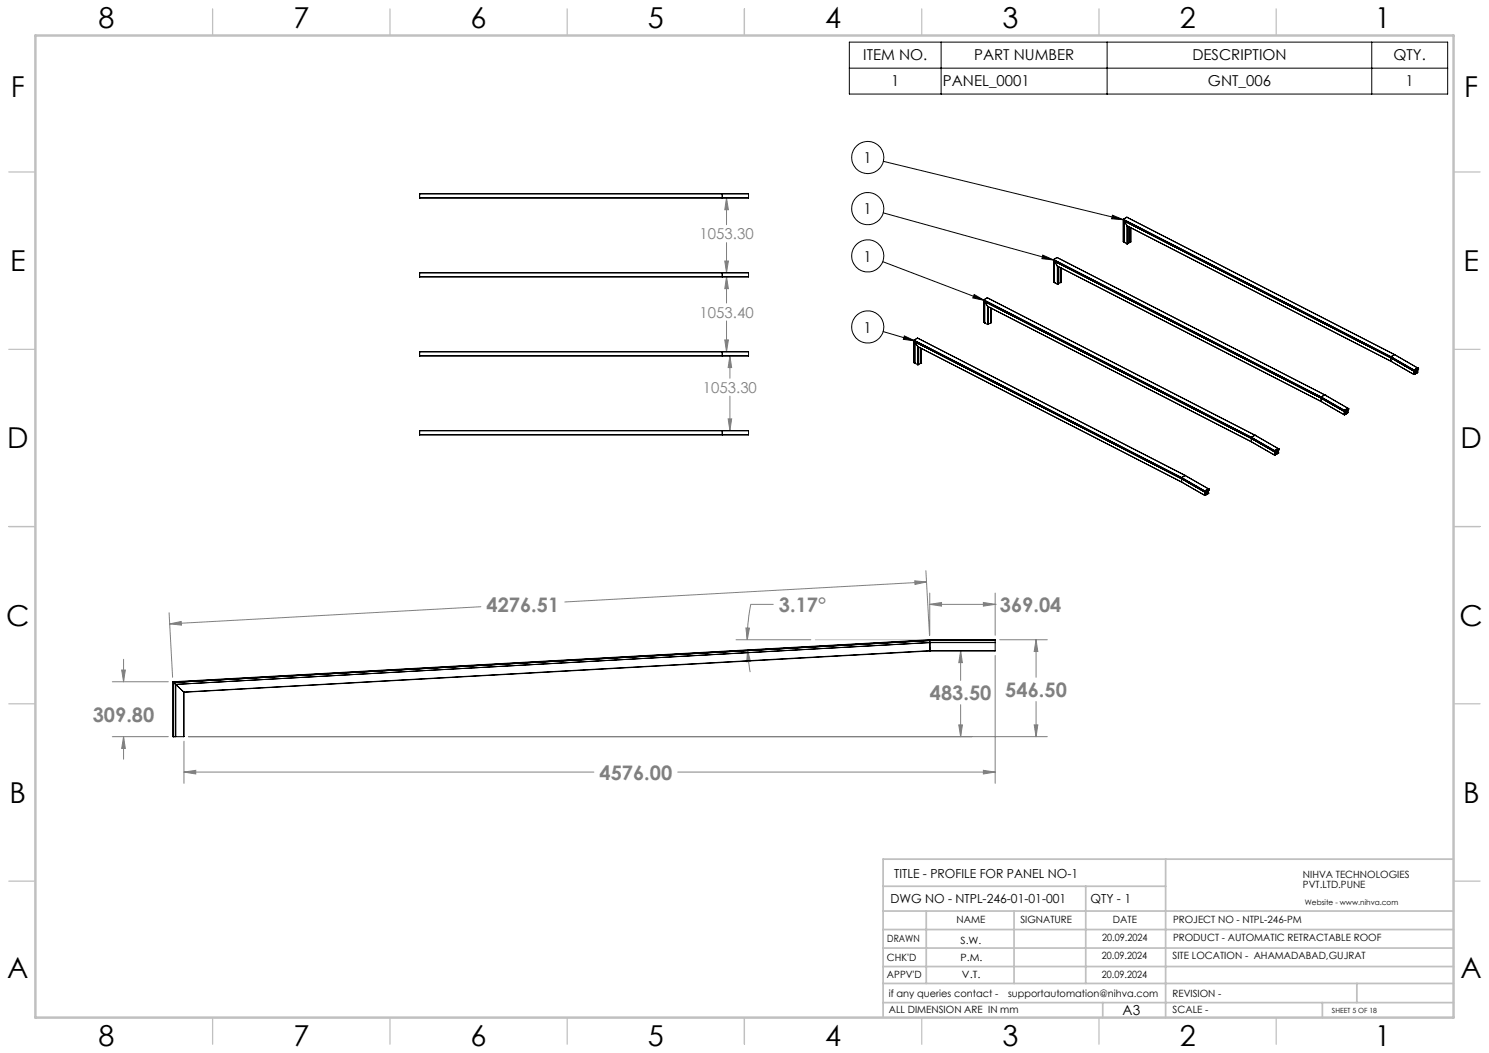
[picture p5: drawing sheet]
<svg xmlns="http://www.w3.org/2000/svg" width="420mm" height="297mm" viewBox="0 0 420 297" stroke-linecap="round" stroke-linejoin="round" font-family="sans-serif">
<g fill="none" stroke="#000" stroke-width=".28">
<path d="M239.6 11.9h168.7v14.6h-168.7zM239.6 19.2h168.7M265.5 11.9v14.6M312.3 11.9v14.6M386.9 11.9v14.6M249.2 45.5l67.7 16.5M249 73.8l28.7 10.9M249.1 60l48.1 13.3M294.1 72l3.1 1.3-3.3-.3zM313.8 60.7l3.1 1.3-3.4-.3zM249.1 93.5l9 2.7M255.1 94.8l3 1.4-3.3-.5z"/>
<path d="M274.8 83.1l2.9 1.6-3.3-.7z"/>
<circle cx="244.8" cy="44.4" r="4.5"/>
<circle cx="244.8" cy="58.8" r="4.5"/>
<circle cx="244.8" cy="72.2" r="4.5"/>
<circle cx="244.8" cy="92.2" r="4.5"/>
</g>
<g fill="none" stroke="#808080" stroke-width=".28">
<path d="M204.9 55.8l.6 3.4h-1.1zM204.9 55.8v7.6M204.4 73.6h1.1l-.6 3.3zM204.9 78.1l.6 3.3h-1.1zM204.9 68.4v8.5M204.9 78.1v7.4M204.4 95.9h1.1l-.6 3.3zM204.9 90.5v8.7M205.4 118.1h1l-.5 3.4zM205.9 100.4l.5 3.3h-1zM205.9 100.4v6.3M205.9 111.7v9.8"/>
<path d="M47.7 172.8l1 18.2M47.9 176l3.2-.7 .1 1zM135.6 171.1l-87.7 4.9M210.4 177.1l1 .1-.6 3.2zM218.1 170.5h-6.3l-.8 5.5-.2 4.4M258 163.8l3.3 .3-3.2 .7zM261.2 161l1 18.2M261.3 164.1l-102 5.7M262.3 170.5l3.3-.6v1.1zM262.3 170.5h18.4M262.3 167.3v11.9M277.4 169.9l3.3 .6-3.3 .5z"/>
<path d="M280.7 167.3v11.9M280.7 170.5h.1M31.7 192.3h15.8M34.3 189h1l-.4 3.3zM34.9 185.9v6.4M207.6 180.4h21.1M210.9 183.3l.8 3.2-1.1 .2zM210.9 183.3l.7 6.3M271 183.6l.5 3.3h-1.1zM271 183.6v8.3M271 198.8v9M280.7 184.9v36"/>
<path d="M282 180.4h13.4M292.2 180.4l.5 3.4h-1zM292.2 180.4v10.6M292.2 197.9v9.9M31.7 207.8h15.8M34.9 207.8l.4 3.3h-1zM34.9 207.8v6.3M51.9 217.8l3.3-.5v1zM51.9 209.1v11.8M51.9 217.8h115.6M53.2 207.8h242.2M191.2 217.8h89.5"/>
<path d="M270.4 204.5h1.1l-.5 3.3zM277.4 217.3l3.3 .5-3.3 .5zM291.7 204.5h1l-.5 3.3z"/>
</g>
<path d="M230 180.4h32.3" fill="none" stroke="#c0c0c0" stroke-width=".28"/>
<g fill="none" stroke="#c0c0c0" stroke-width=".35">
<path d="M60 2.5v7.5M110 2.5v7.5M160 2.5v7.5M210 2.5v7.5M260 2.5v7.5M310 2.5v7.5M360 2.5v7.5M2.5 48.5h7.5M410 48.5h7.5M2.5 98.5h7.5M410 98.5h7.5M2.5 148.5h7.5"/>
<path d="M410 148.5h7.5M2.5 198.5h7.5M410 198.5h7.5M2.5 248.5h7.5M410 248.5h7.5M60 287v7.5M110 287v7.5M160 287v7.5M210 287v7.5M260 287v7.5M310 287v7.5M360 287v7.5"/>
</g>
<g fill="none" stroke="#c0c0c0" stroke-width=".5">
<path d="M249.1 257h160.9M249.1 250h79.7M261.3 257v20.4M286 257v20.4M306.2 250v27.4M328.8 242.3v44.7M410 242.3h-160.9v44.7M249.1 272.6h160.9M249.1 267.4h160.9M249.1 262.2h160.9M249.1 277.4h160.9M382.7 277.4v5.4"/>
<path d="M249.1 282.8h160.9M311 282.8v4.2M373 282.8v4.2"/>
</g>
<path d="M10 10h400v277h-400z" fill="none" stroke="#c0c0c0" stroke-width=".7"/>
<path d="M255.1 94.8l3 1.4-3.3-.5zM274.8 83.1l2.9 1.6-3.3-.7zM313.8 60.7l3.1 1.3-3.4-.3zM294.1 72l3.1 1.3-3.3-.3z" fill="#000"/>
<g fill="#808080">
<path d="M210.4 177.1l1 .1-.6 3.2zM210.9 183.3l.8 3.2-1.1 .2z"/>
<path d="M34.9 207.8l.4 3.3h-1zM34.3 189h1l-.4 3.3zM51.9 217.8l3.3-.5v1zM277.4 217.3l3.3 .5-3.3 .5zM277.4 169.9l3.3 .6-3.3 .5zM262.3 170.5l3.3-.6v1.1zM258 163.8l3.3 .3-3.2 .7zM47.9 176l3.2-.7 .1 1zM291.7 204.5h1l-.5 3.3zM292.2 180.4l.5 3.4h-1zM271 183.6l.5 3.3h-1.1zM270.4 204.5h1.1l-.5 3.3z"/>
<path d="M204.9 55.8l.6 3.4h-1.1zM204.4 73.6h1.1l-.6 3.3zM204.9 78.1l.6 3.3h-1.1zM204.4 95.9h1.1l-.6 3.3zM205.9 100.4l.5 3.3h-1zM205.4 118.1h1l-.5 3.4z"/>
</g>
<g fill="none" stroke="#000" stroke-width=".28">
<path d="M118.4 54.7h.1M118.4 55.8h.1M118.4 54.7v1.1M118.4 55.8h92.7M203.7 54.6v.1M203.7 55.8h.1M203.7 54.7v1.1M211.1 54.6v.1M211.1 55.8h-92.7M211.1 54.7v1.1M211.1 54.6l-92.7 .1M118.4 78.1h.1"/>
<path d="M118.4 77h92.7M118.4 78.1h92.7M118.4 77v1.1M118.4 76.9l92.7 .1M118.4 76.9v.1M203.7 77h.1M203.7 77v1.1M211.1 77v1.1h-92.7M297.2 73.2v.1M297.2 79.5v.1M297.2 73.2v6.4M297.2 73.2l75.5 38.8"/>
<path d="M297.2 73.3l75.4 38.7M297.2 73.3h.1M297.2 79.6h.1M297.2 73.3v6.3M297.4 73.7h.1M297.4 79.7h.1M297.4 73.7l75.3 38.6M297.4 73.4v6.3M297.4 73.7l.8 1.3M297.4 79.7l.8 .5M297.4 79.4l-.1 .1M297.6 73.6v.1"/>
<path d="M297.7 73.6l-.2 .1M298.2 72.6h.1M298.2 72.6l75.5 38.8M298.2 72.6l-1 .6M298.2 75l.1 .1M298.2 75l74.5 38.3M298.2 75v5.2M298.3 75.1v5.1M298.4 75.1l-.1 5.1M298.4 75.1v4.9M298.5 75.2v4.9M299.1 79.6v.1"/>
<path d="M299.1 79.7h.1M299.1 75.5v4.2M299.1 79.7l-.6 .4M299.2 75.6v4.1M299.3 79.6h.1M299.3 75.6v4M299.3 79.6l-.1 .1M316.8 68.2h.1M316.8 61.9l.1 6.3M316.9 61.8v.1M316.9 61.8l75.5 38.8M316.9 61.9l75.4 38.7"/>
<path d="M316.9 61.9v.1M316.9 68.2h.1M316.9 62h.1M316.9 62l75.4 38.7M316.9 62v6.2M317.1 62.3h.1M317.1 68.4h.1M317.1 62.1v6.3M317.1 62.3l.8 1.4M317.1 68.4l.8 .4M317.1 68.1l-.2 .1M317.1 62.3l75.3 38.6"/>
<path d="M317.3 62.2v.1M317.4 62.2l-.2 .1M317.9 61.3h.1M317.9 61.3l75.4 38.7M317.9 61.3l-1 .5M317.9 63.7h.1M317.9 68.8h.1M317.9 63.7l74.5 38.2M317.9 63.7v5.1M318 63.7v5.1M318.1 68.6v.1M318.1 63.8l-.1 5"/>
<path d="M318.1 68.7h.1M318.1 63.8v4.9M318.2 63.8v4.9M318.8 68.3h.1M318.8 68.3v.1M318.8 64.1v4.3M318.8 68.4l-.6 .3M318.8 64.2v4.1M318.9 64.2v4.1M318.9 68.3h.1M319 68.2l-.1 .1M319 64.2l-.1 4.1"/>
<path d="M118.4 99.2h.1M118.4 99.2v1.2M203.7 99.2h.1M203.7 99.2v1.2M211.1 99.2h.1M211.1 99.2v1.2M211.1 99.2h-92.7M257.8 96h.1M257.8 96l75.5 38.8M257.8 96v6.3M257.8 96l75.5 38.7M257.8 96.1h.1"/>
<path d="M257.9 96.1v6.2M258.1 96.4h.1M258.1 96.4l75.2 38.6M258.1 96.2v6.2M258.1 96.4l.8 1.4M258.2 96.3v.1M258.3 96.3l-.2 .1M258.8 95.4l75.5 38.7M258.8 95.4h.1M258.8 95.4l-1 .6M258.9 97.8h.1M258.9 97.8l74.4 38.2"/>
<path d="M258.9 97.8v5.1M259 97.9v5M259 97.9v4.9M259.2 97.9v4.9M259.7 98.2v4.2M259.8 98.2v4.2M259.9 98.3v4.1M259.9 98.3v4M277.5 84.6v.1M277.5 90.9h.1M277.5 84.6v6.3M277.5 84.6l75.5 38.7"/>
<path d="M277.5 84.7l75.5 38.7M277.5 84.7h.1M277.5 84.7v6.2M277.7 85.1h.1M277.7 91.1h.1M277.7 85.1l75.3 38.5M277.7 84.8v6.3M277.7 85.1l.9 1.3M277.7 91.1l.9 .4M277.7 90.8l-.1 .1M277.9 84.9v.1M278 84.9l-.2 .2"/>
<path d="M278.5 84h.1M278.5 84l75.5 38.8M278.5 84l-1 .6M278.6 86.4h.1M278.6 91.5h.1M278.6 86.4l74.4 38.2M278.6 86.4v5.1M278.6 86.5v5M278.7 91.5h.1M278.7 86.5v5M278.7 91.5h-.1M278.7 91.4h.1"/>
<path d="M278.7 86.5v4.9M278.8 86.6v4.8M279.4 91h.1M279.4 91.1h.1M279.4 86.9v4.2M279.4 91.1l-.6 .3M279.4 86.9v4.1M279.5 86.9v4.1M279.6 90.9v.1M279.6 87v4M279.6 91h-.1M298.2 80.2h.1"/>
<path d="M298.4 80h.1M298.4 80l.1 .1M118.4 100.4h.1M118.4 100.4h92.7M203.7 100.4h.1M211.1 100.4h-92.7M257.8 102.3h.1M257.9 102.3h.1M258.1 102.4h.1M258.1 102.4l.8 .5M258.1 102.2l-.2 .1M258.9 102.9h.1"/>
<path d="M259 102.8v.1M259 102.9h-.1M259 102.7v.1M259 102.8h.2M259.7 102.3l.1 .1M259.7 102.4h.1M259.7 102.4l-.5 .4M259.8 102.4h.1M259.9 102.3h.1M259.9 102.3v.1M372.6 112h.1M372.6 112.3h.1"/>
<path d="M372.6 112l6.6 3.8M372.6 112.3l6.6 3.8M372.6 112.3l.1 .9M372.7 112h-.1M372.7 112.3h.1M372.7 113.2v.1M372.7 112.3l6.5 3.7M372.7 113.2l6.5 3.8M372.7 112l6.5 3.7M372.9 112.2l-.2 .1M373.7 111.4h.1M373.7 111.4l6.5 3.7"/>
<path d="M373.7 111.4l-1 .6M379.2 117h.1M379.2 116.1h.1M379.2 116v.1M379.2 115.8h.1M379.2 116v1M379.2 115.7v.1M379.2 116.9h.1M379.2 116.5l.4 .2M379.2 116.8v.1M379.2 116.7h.1M379.3 116.9l-.1 .1"/>
<path d="M379.3 116.8l.1 .1M379.3 115.7l.2 .2M379.3 115.7l.3 .1M379.3 116.8h.1M379.3 116.7l-.1 .2M379.4 116.8h.1M379.4 116.8l-.1 .1M379.4 116.1h.1M379.4 116h.1M379.4 116v.1M379.4 116l-.2 .1M379.4 115.6h.1"/>
<path d="M379.4 116.7h.1M379.4 116.7l-.2-.1 .3 .1M379.4 115.6l-.2 .2M379.4 116.7h-.1M379.4 116.7v.1M379.6 115.8h.1M379.5 115.6h.1M379.5 116.7h.1M379.5 115.9h.1M379.5 115.9l-.1 .1M379.5 115.9l-.3 .2M379.5 115.6h-.1"/>
<path d="M379.5 116.7l-.1 .1M379.6 115.6v.2M379.6 115.9v.8M379.6 116.7h.1M379.6 115.6h.1M379.6 115.6v1.1M379.8 116.6h.1M379.8 115.4v.1M379.8 116.6l-.2 .1M379.8 115.4l-.2 .2M379.8 116.6l-.2-.1 .2 .1M379.8 115.4h.1"/>
<path d="M379.8 115.7h.1M379.8 116.4l.1 .1M379.8 115.7l.1 .1M379.8 115.4v1.2M379.8 116.5h.1M379.8 116.3l.1 .1M379.8 116.2l.2 .1M379.9 116.5l-.1 .1M379.9 115.4l.3 .1M379.9 115.7h.1M379.9 116.5h.1M379.9 116.4h.1"/>
<path d="M379.9 115.3l.3 .2M379.9 116.4v.1M380 115.3h.1M380 115.6v.1M380 115.8h.1M380 116.4l.1 .1M380 115.3l-.2 .1M380 115.7l-.1 .1M380 115.3l.2 .2M380 116.4h.1M380 116.3l.1 .1M380 116.3l-.1 .1"/>
<path d="M380.1 116.4v.1M380.1 116.4l-.7 .5M380.1 116.3l-.3-.1 .4 .2M380.1 116.4h.1M380.1 116.3l.1 .1M380.2 115.2h.1M380.2 115.5h.1M380.2 116.4h.1M380.2 115.2l-.2 .1M380.2 115.5l-.4 .2M380.2 115.5l-.2 .1M380.2 116.4h-.1"/>
<path d="M380.2 115.1v.1M380.2 115.1l-1 .6M380.2 115.5v.9M380.2 115.5l-.1 1M392.3 100.6h.1M392.3 100.7h.1M392.3 100.9h.1M392.3 101.9h.1M392.3 100.7l6.6 3.8M392.3 101.9l6.6 3.8M392.3 100.6l6.5 3.9M392.3 100.6v.1"/>
<path d="M392.3 100.9v1M392.3 100.9l6.6 3.8M392.4 100.6h-.1M392.4 100.9l6.5 3.8-.1 .9M392.4 100.6l6.5 3.7M392.5 100.8l-.1 .1M393.3 100h.1M393.3 100l6.6 3.8M393.3 100l-.9 .6M398.8 105.6l.1 .1M398.8 104.7h.1M398.9 104.3l-.1 .1"/>
<path d="M398.9 104.7h.1M398.9 104.4h.1M398.9 104.4v.1M398.9 105.5h.1M398.9 105.2l.3 .2M398.9 105.3l.1 .1M398.9 104.7v.1M398.9 105.5v.1M399 105.5l-.1 .2M399 105.5h.1M399 104.3l.2 .2M399 105.4l-.1 .1"/>
<path d="M399 105.4l.1 .1M399.1 105.5h.1M399.1 105.5h-.1M399.1 104.3h.1M399.1 104.3l-.2 .1M399.1 104.7v.1M399.1 104.6h.1M399.1 104.6v.1M399.1 104.6l-.2 .1M399.1 105.3h.1M399.1 105.4h.1M399.1 104.7h.1"/>
<path d="M399.1 105.3l-.2-.1 .3 .2M399.1 105.3l-.1 .1M399.1 105.3v.1M399.2 104.5h.1M399.2 104.2h.1M399.2 105.4h.1M399.2 104.6h.1M399.2 104.6l-.1 .1M399.2 104.5l-.3 .2M399.2 104.2v.3M399.2 104.6v.8M399.2 104.2l-.1 .1"/>
<path d="M399.2 105.4h-.1M399.2 105.3l.1 .1M399.2 104.2v1.1M399.2 105.1l.3 .1M399.5 105.2h.1M399.5 104.1h.1M399.5 105.2l-.2 .2M399.5 104.1l-.2 .1M399.5 104.3h.1M399.5 104.1v1.1M399.5 105.1l.1 .1M399.5 104.9l.3 .2"/>
<path d="M399.5 104.8l.2 .2M399.5 104.4l.1 .1M399.6 105.2h.1M399.6 105.2h-.1M399.6 104.4v.1M399.6 104.3h.1M399.6 104.3v.1M399.6 104.3l-.1 .1M399.7 104l-.2 .1M399.7 104.3h.1M399.7 104.4h.1M399.7 104l.2 .1"/>
<path d="M399.7 105.1h.1M399.7 104.3v.1M399.7 104.4l-.1 .1M399.7 105h.1M399.7 105l-.1 .1M399.8 105.1h.1M399.8 105.1l-.7 .4M399.8 105l-.3-.2 .4 .2M399.8 105h.1M399.8 103.9h.1M399.8 104.1h.1M399.8 103.9l-.1 .1"/>
<path d="M399.8 104.1l-.3 .2M399.8 104.2l-.1 .1M399.8 104.2h.1M399.9 103.8h.1M399.9 103.9h.1M399.9 104.1h.1M399.9 103.8l-1 .5M399.9 104.1v.9M399.9 104.1l-.3-.1 .3 .1M399.9 105l-.1 .1M399.9 103.8v.1M118.4 122.6v.1"/>
<path d="M118.4 121.5v1.1M118.4 121.5h92.7M118.4 122.6h92.7M118.4 121.5h.1M203.7 121.5h.1M203.7 122.6v.1M203.7 121.5v1.1M211.1 122.6v.1M211.1 121.5v1.1M333.3 134.8h.1M333.3 135h.1M333.3 134.8l6.5 3.7"/>
<path d="M333.3 135l6.5 3.8M333.3 135v1M333.3 134.7v.1M333.3 136h.1M333.3 136l6.5 3.7M333.3 134.7l6.5 3.8M333.5 134.9l-.2 .1M334.3 134.1h.1M334.3 134.1l6.6 3.8M334.3 134.1l-1 .6M339.8 139.7h.1M339.8 138.8h.1"/>
<path d="M339.8 138.5h.1M339.8 138.8v.9M339.8 139.4h.2M339.9 139.6v.1M339.9 139.7h-.1M339.9 138.4l.3 .2M339.9 138.8h.1M340 139.4l-.1 .2M340 139.6h.1M340 139.6l-.1 .1M340 138.7h.1M340 138.7l-.2 .1"/>
<path d="M340 139.4l.1 .1M340 138.8h.1M340 139.4l-.2-.1 .4 .2M340 139.4h.1M340 138.7v.1M340.1 139.5h.1M340.1 138.7h.1M340.1 138.7l-.1 .1M340.2 138.6h.1M340.2 138.3h.1M340.2 138.3l-.4 .2M340.2 139.4v.1"/>
<path d="M340.2 138.6l-.4 .2M340.2 138.3v.3M340.2 138.6v.8M340.2 139.5h-.1M340.2 138.6l-.1 .1M340.2 139.4h.1M340.2 138.3v1.1M340.2 139.2l.2 .1M340.4 138.2h.1M340.4 138.2l-.2 .1M340.4 139.3l-.2 .1M340.5 138.4h.1"/>
<path d="M340.5 138.5h.1M340.5 139.3h.1M340.5 139.1l.1 .1M340.5 138.9l.3 .2M340.5 138.2l-.1 1.1M340.5 139.2h.1M340.5 139.1h.1M340.5 138.9l.2 .2M340.6 138.5h.1M340.6 139.2h.1M340.6 139.1h.1M340.6 138.1l.3 .1"/>
<path d="M340.6 139.1v.1M340.6 139.2l-.1 .1M340.6 138h.1M340.6 138l-.1 .2M340.6 138.4h.1M340.6 139.3l-.6 .3M340.6 138.4v.1M340.6 138l.2 .2M340.6 139.1l.1 .1M340.7 139.1h.1M340.7 139.1h-.1M340.7 139.2h.1"/>
<path d="M340.7 139.2l-.1 .1M340.8 137.9v.1M340.8 137.9h.1M340.8 138.2h.1M340.8 139.1h.1M340.8 138.3h.1M340.8 137.9l-.2 .1M340.8 138.2l-.3 .2M340.8 138.3v.8M340.8 138.3l-.3 .2M340.9 137.9l-1.1 .6M340.9 137.9h.1"/>
<path d="M340.9 138.2h.1M340.9 138.2l-.2 1M340.9 137.9l-.1 .1M353 123.4h.1M353 123.6v.1M353 123.4l6.5 3.8M353 123.6l6.5 3.8M353 123.4l6.5 3.7M353 123.7l6.5 3.7M353 123.7v.9M353 123.6h.1M353 123.3v.1"/>
<path d="M353 124.6h.1M353 124.6l6.5 3.8M353 123.3l6.5 3.8M353.2 123.5l-.2 .1M354 122.8l6.5 3.7M354 122.8l-1 .5M359.5 128.3v.1M359.5 127.4h.1M359.5 127.2h.1M359.5 127.4v.9M359.5 127.1h.1M359.5 127.5h.1"/>
<path d="M359.5 128.3h.1M359.5 127.9l.3 .2M359.5 127.9l.4 .2M359.5 128.2l.1 .1M359.5 128l.2 .1M359.6 128.3h.1M359.6 128.3h-.1M359.6 127.4l.1 .1M359.6 128.2l.1 .1M359.6 127.1l.2 .1M359.6 127.1l.3 .1M359.6 128.2h.1"/>
<path d="M359.7 128.1l-.1 .2M359.7 128.2v.1M359.7 128.2l-.2 .2M359.7 127.5h.1M359.7 127.3h.1M359.7 127.3l-.2 .2M359.7 127h.1M359.7 128.1h.1M359.7 128.2h.1M359.7 127l-.2 .1M359.7 127.3v.2M359.7 128.1v.1"/>
<path d="M359.8 127.3h.1M359.8 127.3h-.1M359.8 127.2l-.3 .2M359.8 128.1v.1M359.9 127.2h.1M359.9 127h.1M359.9 127v.2M359.9 127.3v.8M359.9 127h-.2M359.9 128.1h-.1M359.9 128.1h.1M359.9 126.9h.1"/>
<path d="M359.9 126.9v1.2M360.1 126.8h.1M360.1 127.9l-.2 .2M360.1 127.9h.1M360.1 126.8l-.2 .1M360.1 127.9l-.2-.1 .2 .1M360.2 126.8h.1M360.2 127.1h.1M360.2 127.9h.1M360.2 127.8h.1M360.2 127.1l.1 .1M360.2 126.8l-.1 1.1"/>
<path d="M360.2 127.8v.1M360.2 127.7l.1 .1M360.2 127.7h.1M360.2 127.6l.2 .1M360.2 126.7l.3 .2M360.3 127h.1M360.3 127.8l-.1 .1M360.3 127.7v.1M360.3 127.8h.1M360.3 127l-.1 .1M360.3 126.7l.2 .2M360.3 126.7l.2 .1"/>
<path d="M360.3 126.7h.1M360.3 127.1h.1M360.3 126.7l-.1 .1M360.3 127v.2M360.4 127.7h.1M360.4 127.7h-.1M360.4 127.8h.1M360.4 127.8l-.7 .5M360.4 127.7l-.2-.2 .3 .2M360.4 127.7v.1M360.5 126.6h.1M360.5 126.5v.1"/>
<path d="M360.5 126.9h.1M360.5 126.8h.1M360.5 127.7h.1M360.5 126.5l-1 .6M360.5 126.6l-.2 .1M360.5 126.9l-.3 .2M360.5 126.8v.9M360.5 127.7l-.1 .1M360.5 126.9l-.2 .1M360.5 126.8l-.1 1M48.8 192.3l.1 .1M48.8 192.3l.1 15.5"/>
<path d="M48.9 192.4v.1M48.9 192.4v15.4M48.9 192.5h.1M48.9 192.5v15.3M49 192.5h.1M49 192.5l.5 .5M49.5 193h.1M49.5 193v14.8l.1-14.8M49.6 193l2.2 2.2M51.8 195.2l.1 .1M51.8 195.2v12.6M51.9 195.3l-.1 12.5"/>
<path d="M262.3 180.6v.1M262.3 180.4v.1M262.3 180.4l18.4 .1M262.3 180.7h.1M262.3 180.6h18.4M262.3 180.7h18.4M262.3 180.5h18.4M262.3 180.5v.2M262.3 180.7v.5M262.3 180.6l-213.4 11.9M262.3 180.5l-213.4 11.9M262.3 180.4l-213.5 11.9"/>
<path d="M262.3 180.7l-213.3 11.8M262.3 181.2v.1M262.3 181.2h18.4M262.3 181.3v2.2M262.3 181.3l-212.7 11.7M262.3 181.2l-212.8 11.8M262.3 183.5l.1 .1M262.3 183.5h18.4M262.3 183.5l-210.5 11.7M262.4 183.6l-210.5 11.7M280.7 181.2v.1M280.7 183.5l-18.3 .1"/>
<path d="M280.7 180.7h.1M280.7 180.5v3M48.9 207.8h2.9M48.9 207.8h.1M49 207.8h.1"/>
</g>
<g font-size="8.1">
<text x="27.8" y="8">8</text>
<text x="82.8" y="8">7</text>
<text x="132.8" y="8">6</text>
<text x="182.8" y="8">5</text>
<text x="232.8" y="8">4</text>
<text x="282.8" y="8">3</text>
<text x="332.8" y="8">2</text>
<text x="387.8" y="8">1</text>
<text x="3" y="27.2">F</text>
<text x="413" y="27.2">F</text>
<text x="2.8" y="76.5">E</text>
<text x="412.8" y="76.5">E</text>
<text x="2" y="126.5">D</text>
<text x="412" y="126.5">D</text>
<text x="1.7" y="176.5">C</text>
<text x="411.7" y="176.5">C</text>
<text x="2.7" y="226.5">B</text>
<text x="412.7" y="226.5">B</text>
<text x="2" y="275.7">A</text>
<text x="412" y="275.7">A</text>
<text x="27.8" y="295">8</text>
<text x="82.8" y="295">7</text>
<text x="132.8" y="295">6</text>
<text x="182.8" y="295">5</text>
<text x="232.8" y="295">4</text>
<text x="282.8" y="295">3</text>
<text x="332.8" y="295">2</text>
<text x="387.8" y="295">1</text>
</g>
<g font-size="5.6" fill="#808080">
<text x="137.2" y="172.6">4276.51</text>
<text x="219.7" y="172.6">3.17°</text>
<text x="282" y="172.6">369.04</text>
<text x="262.3" y="197.5">483.50</text>
<text x="283.6" y="196.6">546.50</text>
<text x="26.2" y="203.6">309.80</text>
<text x="169.1" y="220">4576.00</text>
</g>
<g font-size="4.2">
<text x="243.5" y="17.1">ITEM NO.</text>
<text x="274.8" y="17.1">PART NUMBER</text>
<text x="336.3" y="17.1">DESCRIPTION</text>
<text x="393.1" y="17.1">QTY.</text>
<text x="251.4" y="24.4">1</text>
<text x="266" y="24.4">PANEL_0001</text>
<text x="340.7" y="24.4">GNT_006</text>
<text x="396.5" y="24.4">1</text>
<text x="243.6" y="46">1</text>
<text x="243.6" y="60.4">1</text>
<text x="243.6" y="73.8">1</text>
<text x="243.6" y="93.8">1</text>
</g>
<g font-size="4.2" fill="#808080">
<text x="197.3" y="67.5">1053.30</text>
<text x="197.3" y="89.6">1053.40</text>
<text x="198.3" y="110.8">1053.30</text>
</g>
<text font-size="3.9" x="316.7" y="286.4">A3</text>
<g font-size="3.5">
<text x="252.2" y="247.7">TITLE - PROFILE FOR PANEL NO-1</text>
<text x="251.2" y="254.8">DWG NO - NTPL-246-01-01-001</text>
<text x="307.6" y="254.8">QTY - 1</text>
</g>
<g font-size="2.8">
<text x="367.5" y="247.7">NIHVA TECHNOLOGIES</text>
<text x="367.5" y="250.5">PVT.LTD.PUNE</text>
<text x="269.8" y="260.4">NAME</text>
<text x="287.8" y="260.4">SIGNATURE</text>
<text x="313.9" y="260.5">DATE</text>
<text x="330.9" y="260.5">PROJECT NO - NTPL-246-PM</text>
<text x="250.3" y="265.7">DRAWN</text>
<text x="270.9" y="266.1">S.W.</text>
<text x="310.9" y="265.5">20.09.2024</text>
<text x="330.9" y="265.5">PRODUCT - AUTOMATIC RETRACTABLE ROOF</text>
<text x="250.2" y="271.1">CHK'D</text>
<text x="250.2" y="275.8">APPV'D</text>
<text x="270.9" y="271.1">P.M.</text>
<text x="271.3" y="275.8">V.T.</text>
<text x="310.8" y="270.6">20.09.2024</text>
<text x="310.8" y="275.8">20.09.2024</text>
<text x="330.7" y="270.6">SITE LOCATION - AHAMADABAD,GUJRAT</text>
<text x="250.7" y="281.1">if any queries contact -</text>
<text x="284.3" y="281.1">supportautomation@nihva.com</text>
<text x="330.7" y="281.1">REVISION -</text>
<text x="250.7" y="285.6">ALL DIMENSION ARE IN mm</text>
<text x="330.7" y="285.6">SCALE -</text>
</g>
<text font-size="2.1" x="368.1" y="255.1">Website - www.nihva.com</text>
<text font-size="2" x="375.7" y="285.6">SHEET 5 OF 18</text>
</svg>
